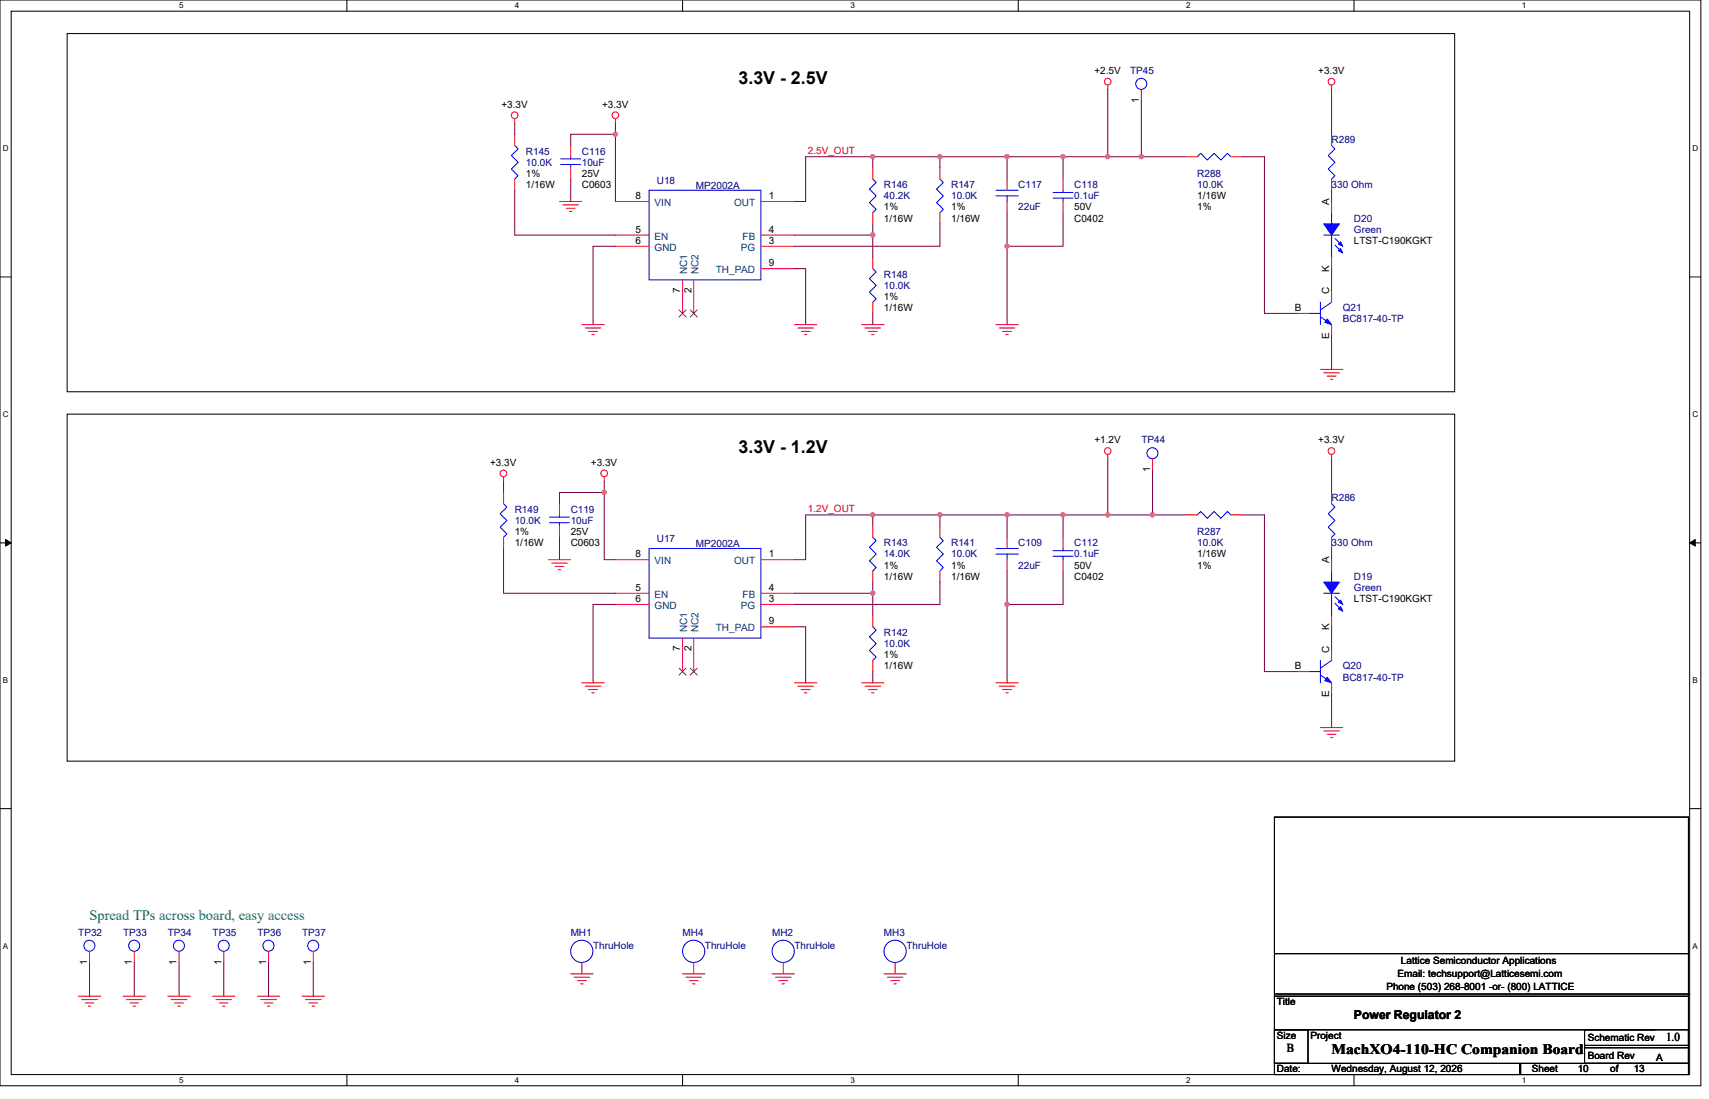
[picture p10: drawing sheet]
<svg xmlns="http://www.w3.org/2000/svg" width="213mm" height="137mm" viewBox="0 0 213 137" stroke-linecap="round" stroke-linejoin="round" font-family="sans-serif">
<path d="M0 0h212.3v135.5h-212.3zM1.4 1.4h209.5v132.7h-209.5z" fill="none" stroke="#000" stroke-width=".13"/>
<g fill="#fff">
<path d="M22.4 .1h.5v1.2h-.5z"/>
<path d="M22.4 134.3h.5v1.1h-.5z"/>
</g>
<path d="M43.3 0v1.4M43.3 134.1v1.4" fill="none" stroke="#000" stroke-width=".13"/>
<g fill="#fff">
<path d="M64.3 .1h.5v1.2h-.5z"/>
<path d="M64.3 134.3h.5v1.1h-.5z"/>
</g>
<path d="M85.2 0v1.4M85.2 134.1v1.4" fill="none" stroke="#000" stroke-width=".13"/>
<g fill="#fff">
<path d="M106.2 .1h.5v1.2h-.5z"/>
<path d="M106.2 134.3h.5v1.1h-.5z"/>
</g>
<path d="M127.1 0v1.4M127.1 134.1v1.4" fill="none" stroke="#000" stroke-width=".13"/>
<g fill="#fff">
<path d="M148.1 .1h.5v1.2h-.5z"/>
<path d="M148.1 134.3h.5v1.1h-.5z"/>
</g>
<path d="M169 0v1.4M169 134.1v1.4" fill="none" stroke="#000" stroke-width=".13"/>
<g fill="#fff">
<path d="M190 .1h.5v1.2h-.5z"/>
<path d="M190 134.3h.5v1.1h-.5z"/>
<path d="M.4 18h.7v1.1h-.7z"/>
<path d="M211.3 18h.7v1.1h-.7z"/>
<path d="M.4 51.1h.7v1.2h-.7z"/>
<path d="M211.3 51.1h.7v1.2h-.7z"/>
</g>
<path d="M0 34.6h1.4M210.9 34.6h1.4" fill="none" stroke="#000" stroke-width=".13"/>
<g fill="#fff">
<path d="M.4 84.3h.6v1.1h-.6z"/>
<path d="M211.3 84.3h.7v1.1h-.7z"/>
</g>
<path d="M0 67.8h1.4M210.9 67.8h1.4" fill="none" stroke="#000" stroke-width=".13"/>
<path d="M.7 67.3l.7 .5-.7 .4zM210.9 67.8l.7-.5v.9z" fill="#000" stroke="#000" stroke-width=".12"/>
<g fill="#fff">
<path d="M.4 117.5h.6v1.1h-.6z"/>
<path d="M211.3 117.5h.7v1.1h-.7z"/>
</g>
<g fill="none" stroke="#000" stroke-width=".13">
<path d="M8.4 4.2h173.2v44.7h-173.2zM8.4 51.7h173.2v43.3h-173.2zM0 100.9h1.4M159.1 102h51.7v32.1h-51.7zM159.1 119h51.7M210.9 100.9h1.4M159.1 128.5h4.2v4.2h-4.2zM159.1 132.7h51.7M159.1 124.3h51.7M159.1 128.5h47.5M159.3 124.1h51.6M189.7 132.7v1.4"/>
<path d="M189.8 132.7v1.4M197.8 128.5h13v4.2h-13zM197.8 130.8h13M197.8 130.5h13"/>
</g>
<g fill="none" stroke="#f00" stroke-width=".13">
<path d="M64.3 14.8v.6M64.3 16.8v1.4M71.2 18.2v1.4M76.8 14.8v.6M138.3 10.6v.6M142.5 11.2v1.4M148.1 19.6h1.4M153.7 19.6h1.4M166.2 10.6v.6M166.2 16.8v1.4M64.3 22.4v1.3M69.8 25.1h2.8"/>
<path d="M70.3 25.6h1.9M70.7 26h1.1M71.1 26.4h.3M71.2 21v1.4M76.8 29.3h4.2M76.8 30.7h4.2M76.8 25.1h4.2M85.2 34.9v4.2M86.6 34.9v4.2M95 25.1h4.2M95 30.7h4.2M95 29.3h4.2"/>
<path d="M95 33.5h4.2M109 21v1.4M109 26.5v1.4M109 32.1v1.4M109 37.7v1.4M117.3 21v1.4M117.3 26.5v1.4M125.7 22.4v1.3M125.7 25.1v1.4M132.7 22.4v1.3M132.7 25.1v1.4M162.1 39.1h1.3"/>
<path d="M166.2 25.1v1.4M166.2 32.1v1.4M166.2 36.3v1.4M166.2 22.4v1.3M62.9 59.5v.6M72.6 40.5h2.8M73.1 40.9h1.9M73.5 41.4h1.1M73.9 41.8h.3M75.4 59.5v.6M99.2 40.5h2.8M99.6 40.9h2"/>
<path d="M100 41.4h1.1M100.4 41.8h.3M107.6 40.5h2.8M108 40.9h1.9M108.4 41.4h1.1M108.8 41.8h.3M124.3 40.5h2.8M124.8 40.9h1.9M125.2 41.4h1.1M125.6 41.8h.3M138.3 56.7v.6M143.9 57.3v1.4"/>
<path d="M164.8 46.1h2.8M165.3 46.5h1.9M165.7 46.9h1.1M166.1 47.3h.3M166.2 40.5v1.4M166.2 56.7v.6M62.9 61.5v1.4M62.9 67.1v1.4M68.5 69.9h2.7M68.9 70.3h1.9M69.3 70.7h1.1M69.7 71.1h.3"/>
<path d="M69.8 62.9v1.4M69.8 65.7v1.4M76.8 74h4.2M76.8 75.4h4.2M76.8 69.8h4.2M85.2 79.6v4.2M86.6 79.6v4.2M95 69.8h4.2M95 75.4h4.2M95 74h4.2M95 78.2h4.2M109 76.8v1.4"/>
<path d="M109 65.7v1.4M109 71.2v1.4M117.3 65.7v1.4M117.3 71.2v1.4M125.7 67.1v1.4M125.7 69.8v1.4M132.7 67.1v1.4M132.7 69.8v1.4M148.1 64.3h1.4M153.7 64.3h1.4M166.2 61.5v1.4M166.2 67.1v1.4"/>
<path d="M166.2 69.9v1.3M166.2 76.8v1.4M72.6 85.2h2.8M73.1 85.6h1.9M73.5 86.1h1.1M73.9 86.5h.3M99.2 85.2h2.8M99.6 85.6h2M100 86.1h1.1M100.4 86.5h.3M107.6 85.2h2.8M108 85.6h1.9"/>
<path d="M108.4 86.1h1.1M108.8 86.5h.3M109 82.4v1.4M124.3 85.2h2.8M124.8 85.6h1.9M125.2 86.1h1.1M125.6 86.5h.3M162.1 83.8h1.3M164.8 90.8h2.8M165.3 91.2h1.9M165.7 91.7h1.1M166.1 92.1h.3"/>
<path d="M166.2 81v1.4M166.2 85.2v1.4M11.2 118.7v1.4M16.8 118.7v1.4M22.4 118.7v1.4M27.9 118.7v1.4M33.5 118.7v1.4M39.1 118.7v1.4M9.8 124.3h2.8M10.2 124.8h1.9M10.6 125.2h1.1M11 125.6h.3"/>
<path d="M15.4 124.3h2.8M15.8 124.8h1.9M16.2 125.2h1.1M16.6 125.6h.3M21 124.3h2.7M21.4 124.8h1.9M21.8 125.2h1.1M22.2 125.6h.3M26.5 124.3h2.8M27 124.8h1.9M27.4 125.2h1.1M27.8 125.6h.3"/>
<path d="M32.1 124.3h2.8M32.6 124.8h1.9M33 125.2h1.1M33.4 125.6h.3M37.7 124.3h2.8M38.1 124.8h2M38.6 125.2h1.1M39 125.6h.3M71.2 121.5h2.8M71.7 122h1.9M72.1 122.4h1.1M72.5 122.8h.3"/>
<path d="M72.6 120.1v1.4M85.2 121.5h2.8M85.6 122h2M86.1 122.4h1.1M86.5 122.8h.3M86.6 120.1v1.4M96.4 121.5h2.8M96.8 122h2M97.2 122.4h1.1M97.6 122.8h.3M97.8 120.1v1.4M110.4 121.5h2.8"/>
<path d="M110.8 122h1.9M111.2 122.4h1.1M111.6 122.8h.3M111.8 120.1v1.4"/>
<circle cx="64.2" cy="14.4" r=".42"/>
<circle cx="76.8" cy="14.4" r=".42"/>
<circle cx="138.3" cy="10.2" r=".42"/>
<circle cx="166.2" cy="10.2" r=".42"/>
<circle cx="62.9" cy="59.1" r=".42"/>
<circle cx="75.4" cy="59.1" r=".42"/>
<circle cx="138.3" cy="56.3" r=".42"/>
<circle cx="166.2" cy="56.3" r=".42"/>
</g>
<g fill="none" stroke="#00f" stroke-width=".13">
<path d="M64.3 18.2l.4 .4-.9 .8 .9 .9-.9 .8 .9 .8-.4 .5M70 19.8h2.5M71.2 19.6v.2M149.5 19.6l.4-.5 .8 .9 .9-.9 .8 .9 .8-.9 .5 .5M166.2 18.2l.5 .4-.9 .8 .9 .9-.9 .8 .9 .8-.5 .5M70 20.5h2.5M71.2 20.5v.5M81 23.7h14v11.2h-14zM109 22.4l.4 .4-.9 .8 .9 .8-.9 .9 .9 .8-.4 .4M109 33.5l.4 .5-.9 .8 .9 .8-.9 .9 .9 .8-.4 .4M117.3 22.4l.5 .4-.9 .8 .9 .8-.9 .9 .9 .8-.5 .4M124.3 23.7h2.8"/>
<path d="M124.3 24.4h2.8M125.7 24.4v.7M131.5 24.7h2.5M131.5 24h2.5M132.7 23.7v.3M132.7 24.7v.4M163.4 39.1h1.4M164.8 39.5l1.4 1M164.8 37.7v2.8M165.3 29.3h1.9M166.2 26.5v1.4M166.2 29.3v2.8"/>
<path d="M166.2 37.7l-1.4 1M166.7 29.8l.8 .8M166.7 30.6l.8 .8M62.9 62.9l.4 .4-.9 .8 .9 .9-.9 .8 .9 .8-.4 .5M68.6 65.2h2.5M68.6 64.5h2.5M69.8 64.3v.2M69.8 65.2v.5M81 68.5h14v11.1h-14zM109 78.2l.4 .5-.9 .8 .9 .8-.9 .9 .9 .8-.4 .4M109 67.1l.4 .4-.9 .8 .9 .9-.9 .8 .9 .8-.4 .4M117.3 67.1l.5 .4-.9 .8 .9 .9-.9 .8 .9 .8-.5 .4"/>
<path d="M124.3 68.5h2.8M124.3 69.2h2.8M125.7 69.2v.6M131.5 69.4h2.5M131.5 68.7h2.5M132.7 68.5v.2M132.7 69.4v.4M149.5 64.3l.4-.5 .8 .9 .9-.9 .8 .9 .8-.9 .5 .5M165.3 74h1.9M166.2 62.9l.5 .4-.9 .8 .9 .9-.9 .8 .9 .8-.5 .5M166.2 71.2v1.4M166.2 74v2.8"/>
<path d="M166.7 74.5l.8 .8M166.7 75.3l.8 .8M163.4 83.8h1.4M164.8 84.2l1.4 1M164.8 82.4v2.8M166.2 82.4l-1.4 1"/>
<circle cx="142.5" cy="10.5" r=".69"/>
<circle cx="143.9" cy="56.6" r=".69"/>
<circle cx="11.2" cy="118" r=".69"/>
<circle cx="16.8" cy="118" r=".69"/>
<circle cx="22.3" cy="118" r=".69"/>
<circle cx="27.9" cy="118" r=".69"/>
<circle cx="33.5" cy="118" r=".69"/>
<circle cx="39.1" cy="118" r=".69"/>
<circle cx="72.6" cy="118.7" r="1.39"/>
<circle cx="86.6" cy="118.7" r="1.39"/>
<circle cx="97.8" cy="118.7" r="1.39"/>
<circle cx="111.7" cy="118.7" r="1.39"/>
</g>
<g fill="#00f" stroke="#00f" stroke-width=".13">
<path d="M165.3 27.9h1.9l-1 1.4z" fill-rule="evenodd"/>
<path d="M167.4 31l.2 .6-.5-.3z" fill-rule="evenodd"/>
<path d="M167.4 30.2l.2 .5-.5-.2z" fill-rule="evenodd"/>
<path d="M165.7 84.5l.5 .7-.8-.3z" fill-rule="evenodd"/>
<path d="M165.7 39.8l.5 .7-.8-.3z" fill-rule="evenodd"/>
<path d="M165.3 72.6h1.9l-1 1.4z" fill-rule="evenodd"/>
<path d="M167.4 75.7l.2 .6-.5-.3z" fill-rule="evenodd"/>
<path d="M167.4 74.9l.2 .5-.5-.2z" fill-rule="evenodd"/>
</g>
<path d="M84.8 38.7l.9 .9M85.6 38.7l-.8 .9M86.2 38.7l.9 .9M87 38.7l-.8 .9M84.8 83.4l.9 .9M85.6 83.4l-.8 .9M86.2 83.4l.9 .9M87 83.4l-.8 .9" fill="none" stroke="#804000" stroke-width=".12"/>
<g fill="none" stroke="#800040" stroke-width=".13">
<path d="M64.3 15.4v1.4M76.8 15.4v1.4M76.8 16.8h-5.6v1.4M76.8 16.8v8.3M109 19.6h-8.4v5.5h-1.4M109 19.6v1.4M109 19.6h8.3M117.3 19.6v1.4M117.3 19.6h8.4M125.7 19.6h7M125.7 19.6v2.8M132.7 19.6h5.6"/>
<path d="M132.7 19.6v2.8M138.3 11.2v8.4M138.3 19.6h4.2M142.5 19.6h5.6M142.5 12.6v7M155.1 19.6h2.8v19.5h4.2M166.2 11.2v5.6M64.3 23.7v5.6h12.5M71.2 22.4v2.7M76.8 30.7h-2.8v9.8M99.2 33.5h1.4v7M99.2 29.3h9.8"/>
<path d="M109 27.9v1.4M109 29.3v2.8M109 39.1v1.4M117.3 27.9v2.8h-18.1M125.7 26.5v4.2M125.7 30.7v9.8M132.7 26.5v4.2h-7M166.2 23.7v1.4M166.2 33.5v2.8M138.3 57.3v7M143.9 58.7v5.6h4.2M166.2 57.3v4.2"/>
<path d="M166.2 41.9v4.2M62.9 60.1v1.4M62.9 68.5v5.5h13.9M69.8 67.1v2.7M75.4 60.1v1.4M75.4 61.5h-5.6v1.4M75.4 61.5v8.3h1.4M76.8 75.4h-2.8v9.8M99.2 74h9.8M99.2 78.2h1.4v7M109 64.3h-8.4v5.5h-1.4M109 64.3v1.4"/>
<path d="M109 72.6v1.4M109 74v2.8M109 64.3h8.3M117.3 64.3h8.4M117.3 64.3v1.4M117.3 72.6v2.8h-18.1M125.7 71.2v4.2M125.7 64.3h7M125.7 64.3v2.8M125.7 75.4v9.8M132.7 71.2v4.2h-7M138.3 64.3h5.6"/>
<path d="M138.3 64.3h-5.6v2.8M155.1 64.3h2.8v19.5h4.2M166.2 68.5v1.3M166.2 78.2v2.8M109 83.8v1.4M166.2 86.6v4.2M11.2 120.1v4.2M16.8 120.1v4.2M22.4 120.1v4.2M27.9 120.1v4.2M33.5 120.1v4.2M39.1 120.1v4.2"/>
</g>
<g fill="#f0f" stroke="#f0f" stroke-width=".13">
<circle cx="76.8" cy="16.8" r=".27"/>
<circle cx="138.3" cy="19.5" r=".27"/>
<circle cx="109" cy="19.5" r=".27"/>
<circle cx="125.7" cy="19.5" r=".27"/>
<circle cx="117.3" cy="19.5" r=".27"/>
<circle cx="132.7" cy="19.5" r=".27"/>
<circle cx="109" cy="29.3" r=".27"/>
<circle cx="125.7" cy="30.7" r=".27"/>
<circle cx="75.4" cy="61.5" r=".27"/>
<circle cx="109" cy="64.2" r=".27"/>
<circle cx="117.3" cy="64.2" r=".27"/>
<circle cx="125.7" cy="64.2" r=".27"/>
<circle cx="132.7" cy="64.2" r=".27"/>
<circle cx="138.3" cy="64.2" r=".27"/>
<circle cx="125.7" cy="75.4" r=".27"/>
<circle cx="109" cy="74" r=".27"/>
<circle cx="143.9" cy="64.2" r=".27"/>
<circle cx="142.5" cy="19.5" r=".27"/>
</g>
<g font-size="2.2">
<text x="92.2" y="10.4">3.3V - 2.5V</text>
<text x="92.2" y="56.5">3.3V - 1.2V</text>
</g>
<text font-size="1.8" fill="#008040" x="11.2" y="114.8">Spread TPs across board, easy access</text>
<text font-size="1.8" x="166.2" y="131.6">MachXO4-110-HC Companion Board</text>
<g font-size="1.5">
<text x="160.7" y="131.3">B</text>
<text x="169" y="127.1">Power Regulator 2</text>
<text x="208" y="129.9">1.0</text>
</g>
<g font-size="1.2">
<text x="136.6" y="9.2">+2.5V</text>
<text x="164.6" y="9.2">+3.3V</text>
<text x="62.6" y="13.4">+3.3V</text>
<text x="75.2" y="13.4">+3.3V</text>
<text x="142.2" y="12.8" transform="rotate(-90 142.2 12.8)">1</text>
<text x="65.7" y="22.1">1%</text>
<text x="65.7" y="23.5">1/16W</text>
<text x="72.6" y="22.1">25V</text>
<text x="72.6" y="23.5">C0603</text>
<text x="79.4" y="29">5</text>
<text x="79.4" y="24.8">8</text>
<text x="96" y="29">4</text>
<text x="96" y="24.8">1</text>
<text x="110.4" y="26.3">1%</text>
<text x="110.4" y="27.7">1/16W</text>
<text x="118.7" y="26.3">1%</text>
<text x="118.7" y="27.7">1/16W</text>
<text x="134.1" y="26.3">50V</text>
<text x="134.1" y="27.7">C0402</text>
<text x="149.5" y="26.3">1%</text>
<text x="149.5" y="24.9">1/16W</text>
<text x="165.9" y="25.6" transform="rotate(-90 165.9 25.6)">A</text>
<text x="79.4" y="30.4">6</text>
<text x="96" y="33.2">9</text>
<text x="96" y="30.4">3</text>
<text x="165.9" y="33.9" transform="rotate(-90 165.9 33.9)">K</text>
<text x="169" y="30.5">LTST-C190KGKT</text>
<text x="84.9" y="36.6" transform="rotate(-90 84.9 36.6)">7</text>
<text x="86.3" y="36.6" transform="rotate(-90 86.3 36.6)">2</text>
<text x="110.4" y="37.4">1%</text>
<text x="110.4" y="38.8">1/16W</text>
<text x="161.6" y="38.8">B</text>
<text x="165.9" y="36.7" transform="rotate(-90 165.9 36.7)">C</text>
<text x="165.9" y="42.3" transform="rotate(-90 165.9 42.3)">E</text>
<text x="61.2" y="58.1">+3.3V</text>
<text x="73.8" y="58.1">+3.3V</text>
<text x="136.6" y="55.3">+1.2V</text>
<text x="143.6" y="58.9" transform="rotate(-90 143.6 58.9)">1</text>
<text x="164.6" y="55.3">+3.3V</text>
<text x="64.3" y="66.8">1%</text>
<text x="64.3" y="68.2">1/16W</text>
<text x="71.2" y="66.8">25V</text>
<text x="71.2" y="68.2">C0603</text>
<text x="79.4" y="69.6">8</text>
<text x="96" y="69.6">1</text>
<text x="110.4" y="71">1%</text>
<text x="118.7" y="71">1%</text>
<text x="134.1" y="71">50V</text>
<text x="149.5" y="71">1%</text>
<text x="149.5" y="69.6">1/16W</text>
<text x="165.9" y="70.3" transform="rotate(-90 165.9 70.3)">A</text>
<text x="79.4" y="73.7">5</text>
<text x="79.4" y="75.1">6</text>
<text x="96" y="77.9">9</text>
<text x="96" y="73.7">4</text>
<text x="96" y="75.1">3</text>
<text x="110.4" y="72.4">1/16W</text>
<text x="118.7" y="72.4">1/16W</text>
<text x="134.1" y="72.4">C0402</text>
<text x="169" y="75.2">LTST-C190KGKT</text>
<text x="84.9" y="81.3" transform="rotate(-90 84.9 81.3)">7</text>
<text x="86.3" y="81.3" transform="rotate(-90 86.3 81.3)">2</text>
<text x="110.4" y="82.1">1%</text>
<text x="110.4" y="83.5">1/16W</text>
<text x="161.6" y="83.5">B</text>
<text x="165.9" y="81.4" transform="rotate(-90 165.9 81.4)">C</text>
<text x="165.9" y="78.6" transform="rotate(-90 165.9 78.6)">K</text>
<text x="165.9" y="87" transform="rotate(-90 165.9 87)">E</text>
<text x="10.9" y="120.4" transform="rotate(-90 10.9 120.4)">1</text>
<text x="16.5" y="120.4" transform="rotate(-90 16.5 120.4)">1</text>
<text x="22.1" y="120.4" transform="rotate(-90 22.1 120.4)">1</text>
<text x="27.6" y="120.4" transform="rotate(-90 27.6 120.4)">1</text>
<text x="33.2" y="120.4" transform="rotate(-90 33.2 120.4)">1</text>
<text x="38.8" y="120.4" transform="rotate(-90 38.8 120.4)">1</text>
<text x="159.4" y="125.5">Title</text>
<text x="173.1" y="123.5">Phone (503) 268-8001 -or- (800) LATTICE</text>
<text x="174.5" y="122">Email: techsupport@Latticesemi.com</text>
<text x="174.9" y="120.3">Lattice Semiconductor Applications</text>
<text x="159.4" y="129.6">Size</text>
<text x="163.6" y="129.6">Project</text>
<text x="198.2" y="129.9">Schematic Rev</text>
<text x="159.4" y="133.8">Date:</text>
<text x="166.2" y="133.8">Wednesday, August 12, 2026</text>
<text x="191.2" y="133.8">Sheet</text>
<text x="197" y="133.8">10</text>
<text x="198.2" y="132.2">Board Rev</text>
<text x="201" y="133.8">of</text>
<text x="204" y="133.8">13</text>
<text x="206.8" y="132.4">A</text>
</g>
<g font-size="1.2" fill="#000080">
<text x="141.1" y="9.2">TP45</text>
<text x="166.2" y="17.9">R289</text>
<text x="65.7" y="19.3">R145</text>
<text x="65.7" y="20.7">10.0K</text>
<text x="72.6" y="19.3">C116</text>
<text x="72.6" y="20.7">10uF</text>
<text x="82" y="22.9">U18</text>
<text x="86.9" y="23.6">MP2002A</text>
<text x="110.4" y="23.5">R146</text>
<text x="118.7" y="23.5">R147</text>
<text x="127.1" y="23.5">C117</text>
<text x="134.1" y="23.5">C118</text>
<text x="149.5" y="22.1">R288</text>
<text x="149.5" y="23.5">10.0K</text>
<text x="166.2" y="23.5">330 Ohm</text>
<text x="110.4" y="24.9">40.2K</text>
<text x="118.7" y="24.9">10.0K</text>
<text x="127.1" y="26.3">22uF</text>
<text x="134.1" y="24.9">0.1uF</text>
<text x="169" y="27.7">D20</text>
<text x="169" y="29.1">Green</text>
<text x="110.4" y="34.6">R148</text>
<text x="110.4" y="36">10.0K</text>
<text x="167.6" y="38.8">Q21</text>
<text x="167.6" y="40.2">BC817-40-TP</text>
<text x="142.5" y="55.3">TP44</text>
<text x="64.3" y="64">R149</text>
<text x="64.3" y="65.4">10.0K</text>
<text x="71.2" y="64">C119</text>
<text x="71.2" y="65.4">10uF</text>
<text x="166.2" y="62.6">R286</text>
<text x="82" y="67.6">U17</text>
<text x="86.9" y="68.3">MP2002A</text>
<text x="110.4" y="68.2">R143</text>
<text x="110.4" y="69.6">14.0K</text>
<text x="118.7" y="68.2">R141</text>
<text x="118.7" y="69.6">10.0K</text>
<text x="127.1" y="68.2">C109</text>
<text x="127.1" y="71">22uF</text>
<text x="134.1" y="68.2">C112</text>
<text x="134.1" y="69.6">0.1uF</text>
<text x="149.5" y="66.8">R287</text>
<text x="149.5" y="68.2">10.0K</text>
<text x="166.2" y="68.2">330 Ohm</text>
<text x="169" y="72.4">D19</text>
<text x="169" y="73.8">Green</text>
<text x="110.4" y="79.4">R142</text>
<text x="110.4" y="80.8">10.0K</text>
<text x="167.6" y="83.5">Q20</text>
<text x="167.6" y="84.9">BC817-40-TP</text>
<text x="9.8" y="116.8">TP32</text>
<text x="15.4" y="116.8">TP33</text>
<text x="21" y="116.8">TP34</text>
<text x="26.5" y="116.8">TP35</text>
<text x="32.1" y="116.8">TP36</text>
<text x="37.7" y="116.8">TP37</text>
<text x="71.2" y="116.8">MH1</text>
<text x="74" y="118.5">ThruHole</text>
<text x="85.2" y="116.8">MH4</text>
<text x="88" y="118.5">ThruHole</text>
<text x="96.4" y="116.8">MH2</text>
<text x="99.2" y="118.5">ThruHole</text>
<text x="110.4" y="116.8">MH3</text>
<text x="113.2" y="118.5">ThruHole</text>
</g>
<g font-size="1.2" fill="#f00">
<text x="100.9" y="19.2">2.5V_OUT</text>
<text x="100.9" y="63.9">1.2V_OUT</text>
</g>
<g font-size="1.2" fill="#004080">
<text x="81.7" y="29.9">EN</text>
<text x="81.7" y="25.7">VIN</text>
<text x="91.7" y="25.7">OUT</text>
<text x="92.7" y="29.9">FB</text>
<text x="81.7" y="31.3">GND</text>
<text x="85.8" y="34.2" transform="rotate(-90 85.8 34.2)">NC1</text>
<text x="87.2" y="34.2" transform="rotate(-90 87.2 34.2)">NC2</text>
<text x="89.4" y="34.1">TH_PAD</text>
<text x="92.5" y="31.3">PG</text>
<text x="81.7" y="70.4">VIN</text>
<text x="91.7" y="70.4">OUT</text>
<text x="81.7" y="74.6">EN</text>
<text x="81.7" y="76">GND</text>
<text x="92.5" y="76">PG</text>
<text x="92.7" y="74.6">FB</text>
<text x="85.8" y="78.9" transform="rotate(-90 85.8 78.9)">NC1</text>
<text x="87.2" y="78.9" transform="rotate(-90 87.2 78.9)">NC2</text>
<text x="89.4" y="78.8">TH_PAD</text>
</g>
<g font-size="1">
<text x="22.4" y="1.1">5</text>
<text x="64.3" y="1.1">4</text>
<text x="106.2" y="1.1">3</text>
<text x="148.1" y="1.1">2</text>
<text x="190" y="1.1">1</text>
<text x=".4" y="18.9">D</text>
<text x="211.3" y="18.9">D</text>
<text x=".4" y="52">C</text>
<text x="211.3" y="52">C</text>
<text x=".4" y="85.2">B</text>
<text x="211.3" y="85.2">B</text>
<text x=".4" y="118.4">A</text>
<text x="211.3" y="118.4">A</text>
<text x="22.4" y="135.2">5</text>
<text x="64.3" y="135.2">4</text>
<text x="106.2" y="135.2">3</text>
<text x="148.1" y="135.2">2</text>
<text x="190" y="135.2">1</text>
</g>
</svg>
